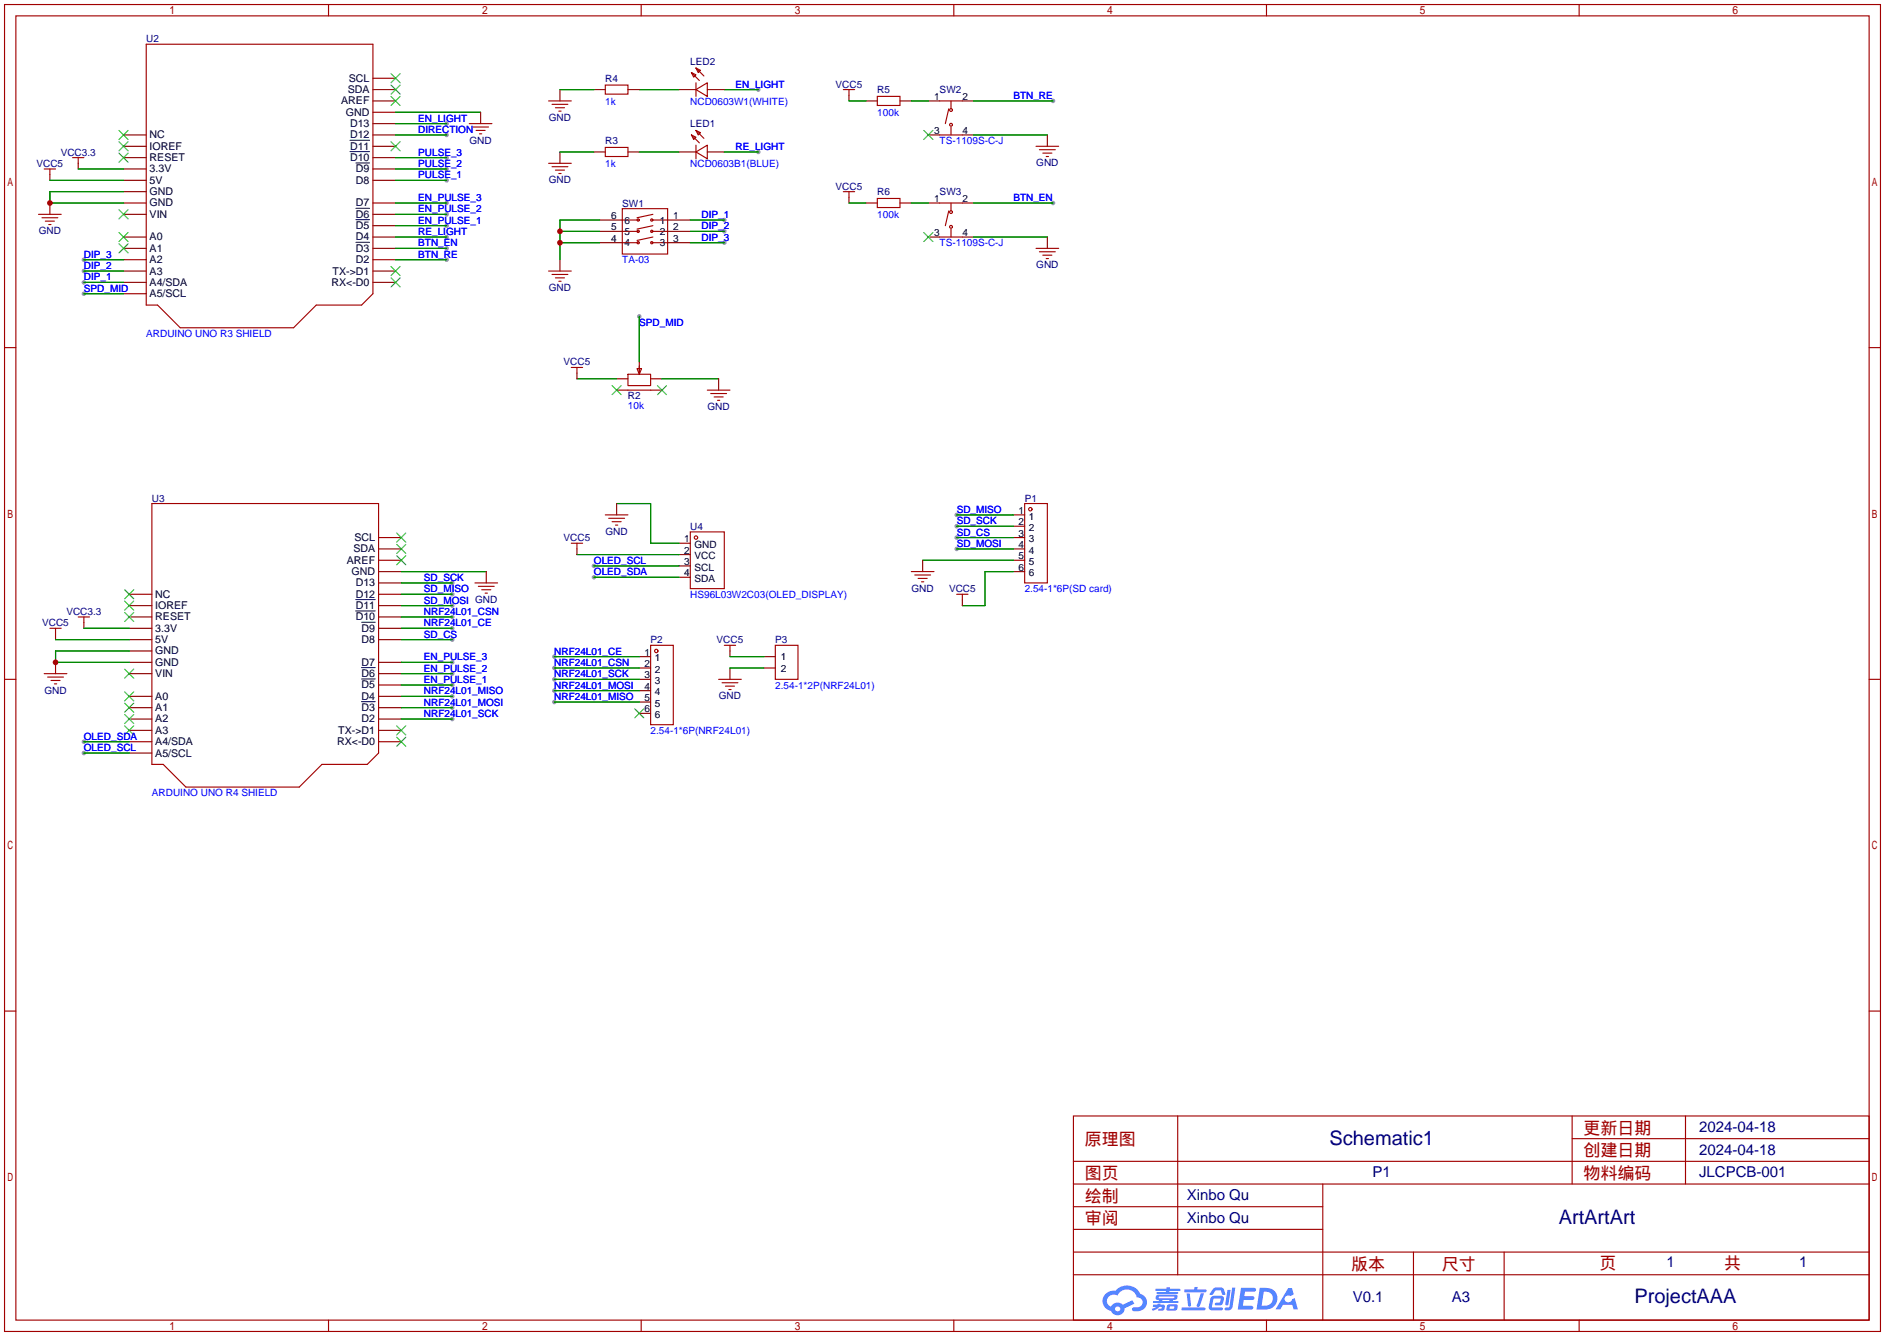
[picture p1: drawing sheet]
<svg xmlns="http://www.w3.org/2000/svg" width="422mm" height="299mm" viewBox="0 0 422 299" stroke-linecap="round" stroke-linejoin="round" font-family="sans-serif">
<g fill="#999">
<circle cx="18.8" cy="58.2" r=".51"/>
<circle cx="18.8" cy="60.7" r=".51"/>
<circle cx="18.8" cy="63.2" r=".51"/>
<circle cx="18.8" cy="65.8" r=".51"/>
<circle cx="100.1" cy="27.7" r=".51"/>
<circle cx="100.1" cy="30.2" r=".51"/>
<circle cx="100.1" cy="35.3" r=".51"/>
<circle cx="100.1" cy="37.8" r=".51"/>
<circle cx="100.1" cy="40.4" r=".51"/>
<circle cx="100.1" cy="45.5" r=".51"/>
<circle cx="100.1" cy="48" r=".51"/>
<circle cx="100.1" cy="50.5" r=".51"/>
<circle cx="100.1" cy="53.1" r=".51"/>
<circle cx="100.1" cy="55.6" r=".51"/>
<circle cx="100.1" cy="58.2" r=".51"/>
<circle cx="101.3" cy="130.6" r=".51"/>
<circle cx="101.3" cy="133.1" r=".51"/>
<circle cx="101.3" cy="143.3" r=".51"/>
<circle cx="101.3" cy="148.3" r=".51"/>
<circle cx="101.3" cy="150.9" r=".51"/>
<circle cx="101.3" cy="153.4" r=".51"/>
<circle cx="101.3" cy="135.6" r=".51"/>
<circle cx="18.8" cy="166.1" r=".51"/>
<circle cx="18.8" cy="168.7" r=".51"/>
<circle cx="101.3" cy="138.2" r=".51"/>
<circle cx="101.3" cy="140.7" r=".51"/>
<circle cx="101.3" cy="156" r=".51"/>
<circle cx="101.3" cy="158.5" r=".51"/>
<circle cx="101.3" cy="161" r=".51"/>
<circle cx="143.3" cy="70.9" r=".51"/>
<circle cx="162.3" cy="49.3" r=".51"/>
<circle cx="162.3" cy="51.8" r=".51"/>
<circle cx="162.3" cy="54.4" r=".51"/>
<circle cx="169.9" cy="34" r=".51"/>
<circle cx="169.9" cy="20.1" r=".51"/>
<circle cx="236" cy="22.6" r=".51"/>
<circle cx="236" cy="45.5" r=".51"/>
<circle cx="133.1" cy="129.3" r=".51"/>
<circle cx="133.1" cy="126.7" r=".51"/>
<circle cx="214.4" cy="115.3" r=".51"/>
<circle cx="214.4" cy="117.9" r=".51"/>
<circle cx="214.4" cy="120.4" r=".51"/>
<circle cx="214.4" cy="122.9" r=".51"/>
<circle cx="124.2" cy="147.1" r=".51"/>
<circle cx="124.2" cy="149.6" r=".51"/>
<circle cx="124.2" cy="152.1" r=".51"/>
<circle cx="124.2" cy="154.7" r=".51"/>
<circle cx="124.2" cy="157.2" r=".51"/>
</g>
<g fill="none" stroke="#a10000" stroke-width=".25">
<path d="M1 1h420.4v297.2h-420.4zM3.6 3.6h415.2v292.1h-415.2zM73.6 1v2.6M143.7 1v2.6M213.7 1v2.6M283.8 1v2.6M353.9 1v2.6M1 77.9h2.6M418.8 77.9h2.6M1 152.1h2.6M418.8 152.1h2.6M1 226.4h2.6"/>
<path d="M418.8 226.4h2.6M240.5 249.9h178.3v45.8h-178.3zM263.9 249.9v35.6M352.3 249.9v15.3M352.3 255h66.5M377.7 249.9v15.3M240.5 270.3h55.9M240.5 265.2h178.3M240.5 275.3h55.9M240.5 260.1h178.3M296.4 265.2v30.5M73.6 295.7v2.5"/>
<path d="M143.7 295.7v2.5M213.7 295.7v2.5M240.5 285.5h178.3M240.5 280.4h178.3M283.8 295.7v2.5M316.7 280.4v15.3M337.1 280.4v15.3M353.9 295.7v2.5"/>
</g>
<g fill="#5487ff">
<path d="M278.1 288.4h2.7a.48 .48 0 0 1 .7 .4 .48 .48 0 0 1-.7 .5h-1.8l-.2 1h1.9a.43 .43 0 0 1 .4 .5 .43 .43 0 0 1-.5 .4h-1.9l-.2 1.2h1.7a.45 .45 0 0 1 .6 .2 .45 .45 0 0 1-.2 .6l-3.2 .1z"/>
<path d="M288.7 288.5h.8l.4 1.4-.7 .4a.84 .84 0 0 0-1.2 .2 .84 .84 0 0 0 .3 1.2 .84 .84 0 0 0 1.1-.4l.1-.3 .6-.3 .7 2.5h-.9l-.3-1h-2.1l-.6 1h-1.1z"/>
<path d="M275.1 288.9h.7l-.5 3.2a.36 .36 0 0 1-.4 .3 .36 .36 0 0 1-.3-.4z"/>
<path d="M276.1 288.4h.7l-.6 4.3a1.13 1.13 0 0 1-1.8 .6l.2-.4 .7-.1 .2-.2z"/>
<path d="M271.8 288.7l.6-.3 1-.1a.77 .77 0 0 1 .9 .6l.3 .9-.2 .2h-.5l-.3-.9-.2-.1h-1l-.7 1h-.6z"/>
<path d="M271.4 290.5l.5-.3h1.7a.81 .81 0 0 1 .7 .5 .81 .81 0 0 1-.2 .9 .81 .81 0 0 1-.9 .8h-.7a.32 .32 0 0 1-.3-.4 .32 .32 0 0 1 .4-.3h.7l.3-.9-1.7 .1-.3 1.9h2.2a.32 .32 0 0 1 .3 .4 .32 .32 0 0 1-.4 .3h-2.3l-.4-.4-.1-.5z"/>
<path d="M264.8 292.8h5a.33 .33 0 0 1 .4 .4 .33 .33 0 0 1-.4 .3h-4.9l-.1-.2z"/>
<path d="M269.1 289.6h.7l-.6 2.1a.98 .98 0 0 1-.8 1l-.3-.3z"/>
<path d="M265.9 289.7h.7l.3 2.6a.34 .34 0 0 1-.3 .3 .34 .34 0 0 1-.4-.2z"/>
<path d="M265.4 288.8h2.2l.2-.6h.6l-.1 .6h1.8a.32 .32 0 0 1 .3 .3 .32 .32 0 0 1-.4 .3h-4.5l-.1-.1z"/>
<path d="M258.4 292.2h.9l.1-.2h.7l-.1 .2h.9l.1 .2-.1 .9-1.3 .2v-.4h.6l.1-.4a.68 .68 0 0 0-.9 .4l-1.1 .5-.2-.5 1-.4h-.8z"/>
<path d="M259 288.6h2.4l.1-.3h.7l-.1 .3h2.2l.3 .3-.3 .2h-2.2l-.1 .3h1.8l.2 .2-.2 .2h-4.5l-.1-.4h2l.1-.3h-2.3l-.1-.1z"/>
<path d="M282.3 288.4l-.7 4.9h1.6a2.5 2.5 0 0 0 3.1-2.5 2.5 2.5 0 0 0-3.1-2.4zM283.2 289.3a1.65 1.65 0 0 1 2 1.7 1.65 1.65 0 0 1-2.2 1.4h-.3z"/>
<path d="M259.1 290.2l-.1 .7 .6 .2 .1 .3h-1.3l.1 .4h5.4l.2-.2-.2-.2h-1.2l.2-.3a.7 .7 0 0 0 .8-.2 .7 .7 0 0 0 0-.9h-4.1zM259.7 290.4l3.5 .1-.2 .3h-3.2zM260.4 291.1h1.7l-.2 .3h-1.4z"/>
<path d="M261.6 292.3a1.05 1.05 0 0 0-.1 1.2 2.91 2.91 0 0 0 2.2-.2 .98 .98 0 0 0 0-1.1l-1.6-.1zM262.2 292.6h.8l.1 .3-.2 .2h-.8z"/>
<path d="M247.8 289.7a2.23 2.23 0 0 0-.6 2.3 2.23 2.23 0 0 0 1.8 1.6 1.58 1.58 0 0 0 1.7 1 1.58 1.58 0 0 0 1.3-1.6l2.2-1-.5-.8-2.1 1a1.65 1.65 0 0 0-2.6 .5 1.47 1.47 0 0 1-.8-2.1 1.47 1.47 0 0 1 2.2-.4 2.3 2.3 0 0 1 2.3-1.4 2.3 2.3 0 0 1 2.1 1.8 1.12 1.12 0 0 1 1.3 1 1.12 1.12 0 0 1-1.2 1.2h-.7a.45 .45 0 0 0-.5 .3 .45 .45 0 0 0 .4 .6 2.21 2.21 0 0 0 2.2-.6 2.21 2.21 0 0 0 .5-2.3 2.13 2.13 0 0 0-1.3-1 3.3 3.3 0 0 0-5.5-.7l-1.2 .1zM249.9 293.2a.57 .57 0 0 1 1.1 0 .57 .57 0 0 1-1.1 0z"/>
</g>
<g fill="none" stroke="#a10000" stroke-width=".25">
<path d="M32.8 9.9h50.8v55.9l-2.6 2.5h-10.1l-5.1 5.1h-25.4l-5.1-5.1h-2.5zM135.6 19.1h5.1v2h-5.1zM154.9 16.3l1.1 .5-.6 .5zM154.9 16.3l1.8 1.7M156 15.2l1 .5-.5 .6zM156 18.5v3.1M156 15.2l1.7 1.8M9.9 37.8h2.5M11.2 37.8v1.3M16.3 35.3h2.5M17.5 35.3v1.3M105.2 27.7h5"/>
<path d="M105.9 28.4h3.6M106.7 29.2h2M107.4 30h.5M122.9 36.6h5.1M122.9 22.6h5.1M123.7 37.3h3.6M123.7 23.4h3.6M124.5 38.1h2M124.5 24.1h2M125.2 38.9h.5M125.2 24.9h.5M135.6 33h5.1v2.1h-5.1z"/>
<path d="M154.9 30.2l1.1 .5-.6 .5zM154.9 30.2l1.8 1.8M156 34l2.5-1.5v3.1zM156 29.2l1 .5-.5 .5zM156 20.1l2.5-1.6v3.1zM156 29.2l1.7 1.8M156 32.5v3.1M189 20.1h2.5M190.2 20.1v1.2M196.6 21.6h5.1v2h-5.1zM210.6 22.6h5M210.6 30.2h5"/>
<path d="M212.6 24.4l-.8 3.3M213.1 22.6v1.8M213.1 28.4v1.8M232.2 32.8h5M232.9 33.5h3.6M233.7 34.3h2M234.4 35.1h.5M8.6 48h5.1M9.4 48.8h3.6M10.2 49.5h2M10.9 50.3h.5M139.4 46.7h10.2v10.2h-10.2z"/>
<path d="M139.4 54.4h3.6M139.4 51.8h3.6M139.4 49.3h3.6M146 54.4h3.6M146 51.8h3.6M146 49.3h3.6M146.3 53.1l-3.6 .7M146.3 50.5l-3.6 .8M146.3 48l-3.6 .8M189 42.9h2.5M190.2 42.9v1.3M196.6 44.5h5.1v2h-5.1z"/>
<path d="M210.6 53.1h5M210.6 45.5h5M212.6 47.2l-.8 3.3M213.1 45.5v1.7M213.1 51.3v1.8M232.2 55.6h5M232.9 56.4h3.6M233.7 57.2h2M234.4 57.9h.5M122.9 60.7h5.1M123.7 61.5h3.6M124.5 62.2h2"/>
<path d="M125.2 63h.5M128 82.3h2.6M129.3 82.3v1.3M140.7 83.8h5.1v2.6h-5.1zM140.7 87.4h5.1M142.7 82.6h1.1l-.5 1.2zM143.3 82v1.3M158.5 87.4h5.1M159.3 88.1h3.5M160 88.9h2.1M160.8 89.7h.5M34 112.8h50.8v55.9l-2.5 2.5h-10.2l-5 5.1h-25.4l-5.1-5.1h-2.6z"/>
<path d="M135.6 115.3h5.1M136.4 116.1h3.6M137.2 116.8h2M137.9 117.6h.5M154.7 119.1h7.6v12.7h-7.6zM229.6 112.8h5.1v17.8h-5.1zM17.5 138.2h2.6M18.8 138.2v1.2M106.4 130.6h5.1M107.2 131.3h3.5M107.9 132.1h2.1M108.7 132.8h.5"/>
<path d="M128 121.7h2.6M129.3 121.7v1.2M204.2 128h5.1M205 128.8h3.5M205.7 129.5h2.1M206.5 130.3h.5M214.4 133.1h2.5M215.6 133.1v1.3M9.9 150.9h5.1M10.7 151.6h3.5M11.2 140.7h2.5M11.4 152.4h2.1"/>
<path d="M12.2 153.2h.5M12.4 140.7v1.3M145.8 144.5h5.1v17.8h-5.1zM161 152.1h5.1M161.8 152.9h3.6M162.3 144.5h2.5M162.6 153.7h2M163.3 154.4h.5M163.6 144.5v1.3M173.7 144.5h5.1v7.6h-5.1z"/>
<circle cx="213.1" cy="24.6" r=".32"/>
<circle cx="213.1" cy="27.9" r=".32"/>
<circle cx="143" cy="49.3" r=".25"/>
<circle cx="143" cy="54.4" r=".25"/>
<circle cx="143" cy="51.8" r=".25"/>
<circle cx="146" cy="49.3" r=".25"/>
<circle cx="146" cy="51.8" r=".25"/>
<circle cx="146" cy="54.4" r=".25"/>
<circle cx="213.1" cy="47.5" r=".32"/>
<circle cx="213.1" cy="50.8" r=".32"/>
<circle cx="230.9" cy="114" r=".38"/>
<circle cx="156" cy="120.4" r=".38"/>
<circle cx="147.1" cy="145.8" r=".38"/>
</g>
<g fill="none" stroke="#870000" stroke-width=".25">
<path d="M83.6 17.5h5M11.2 39.1v1.3M17.5 36.6v1.2M27.7 37.8h5.1M27.7 35.3h5.1M27.7 32.8h5.1M27.7 30.2h5.1M83.6 37.8h5M83.6 35.3h5M83.6 32.8h5M83.6 30.2h5M83.6 27.7h5"/>
<path d="M83.6 25.1h5M83.6 22.6h5M83.6 20.1h5M107.7 25.1v2.6M125.5 20.1v2.5M125.5 34v2.6M133.1 20.1h2.5M133.1 34h2.5M140.7 20.1h2.6M140.7 34h2.6M152.1 20.1h3.9M152.1 34h3.9"/>
<path d="M158.5 20.1h3.8M158.5 34h3.8M190.2 21.3v1.3M194.1 22.6h2.5M201.7 22.6h2.5M208 30.2h2.6M208 22.6h2.6M215.6 30.2h2.6M215.6 22.6h2.6M234.7 30.2v2.6M11.2 45.5v2.5M27.7 58.2h5.1"/>
<path d="M27.7 55.6h5.1M27.7 53.1h5.1M27.7 48h5.1M27.7 45.5h5.1M27.7 40.4h5.1M27.7 42.9h5.1M83.6 58.2h5M83.6 55.6h5M83.6 53.1h5M83.6 50.5h5M83.6 48h5M83.6 45.5h5"/>
<path d="M83.6 40.4h5M125.5 58.2v2.5M134.4 49.3h5M134.4 51.8h5M134.4 54.4h5M149.6 49.3h5.1M149.6 51.8h5.1M149.6 54.4h5.1M190.2 44.2v1.3M194.1 45.5h2.5M201.7 45.5h2.5M208 53.1h2.6"/>
<path d="M208 45.5h2.6M215.6 53.1h2.6M215.6 45.5h2.6M234.7 53.1v2.5M27.7 63.2h5.1M27.7 60.7h5.1M27.7 65.8h5.1M83.6 63.2h5M83.6 60.7h5M129.3 83.6v1.2M138.2 84.8h2.5M138.2 87.4h2.5"/>
<path d="M143.3 81v2.6M145.8 84.8h2.5M145.8 87.4h2.5M161 84.8v2.6M138.2 112.8v2.5M227.1 115.3h2.5M227.1 117.9h2.5M18.8 139.4v1.3M29 138.2h5M29 135.6h5M29 133.1h5M84.8 138.2h5.1"/>
<path d="M84.8 135.6h5.1M84.8 133.1h5.1M84.8 130.6h5.1M84.8 128h5.1M84.8 125.5h5.1M84.8 122.9h5.1M84.8 120.4h5.1M109 128v2.6M129.3 122.9v1.3M152.1 121.7h2.6M152.1 124.2h2.6M152.1 126.7h2.6"/>
<path d="M152.1 129.3h2.6M206.8 125.5v2.5M215.6 134.4v1.2M227.1 128h2.5M227.1 125.5h2.5M227.1 122.9h2.5M227.1 120.4h2.5M12.4 142v1.3M12.4 148.3v2.6M29 158.5h5M29 156h5M29 150.9h5"/>
<path d="M29 148.3h5M29 143.3h5M29 140.7h5M29 145.8h5M84.8 158.5h5.1M84.8 156h5.1M84.8 153.4h5.1M84.8 150.9h5.1M84.8 148.3h5.1M84.8 143.3h5.1M84.8 140.7h5.1M143.3 147.1h2.5"/>
<path d="M143.3 149.6h2.5M143.3 152.1h2.5M143.3 154.7h2.5M143.3 157.2h2.5M143.3 159.8h2.5M163.6 145.8v1.3M163.6 149.6v2.5M171.2 147.1h2.5M171.2 149.6h2.5M29 166.1h5M29 163.6h5M29 161h5"/>
<path d="M29 168.7h5M84.8 166.1h5.1M84.8 163.6h5.1M84.8 161h5.1"/>
</g>
<g fill="none" stroke="#3c3" stroke-width=".25">
<path d="M87.6 19.1l2.1 2M87.6 16.5l2.1 2M89.7 19.1l-2.1 2M89.7 16.5l-2.1 2M26.7 34.3l2 2M26.7 31.8l2 2M26.7 29.2l2 2M28.7 34.3l-2 2M28.7 31.8l-2 2M28.7 29.2l-2 2M87.6 31.8l2.1 2M87.6 21.6l2.1 2"/>
<path d="M89.7 31.8l-2.1 2M89.7 21.6l-2.1 2M207 29.2l2 2M209 29.2l-2 2M26.7 54.6l2 2M26.7 52.1l2 2M26.7 47l2 2M28.7 54.6l-2 2M28.7 52.1l-2 2M28.7 47l-2 2M87.6 59.7l2.1 2M89.7 59.7l-2.1 2"/>
<path d="M207 52.1l2 2M209 52.1l-2 2M87.6 62.2l2.1 2.1M89.7 62.2l-2.1 2.1M137.2 86.4l2 2M139.2 86.4l-2 2M147.3 86.4l2.1 2M149.4 86.4l-2.1 2M88.9 119.4l2 2M90.9 119.4l-2 2M27.9 137.2l2.1 2M27.9 134.6l2.1 2.1"/>
<path d="M27.9 132.1l2.1 2M30 137.2l-2.1 2M30 134.6l-2.1 2.1M30 132.1l-2.1 2M88.9 124.5l2 2M88.9 121.9l2 2.1M90.9 124.5l-2 2M90.9 121.9l-2 2.1M27.9 157.5l2.1 2M27.9 154.9l2.1 2.1M27.9 149.9l2.1 2M30 157.5l-2.1 2"/>
<path d="M30 154.9l-2.1 2.1M30 149.9l-2.1 2M142.2 158.7l2.1 2.1M144.3 158.7l-2.1 2.1M27.9 162.6l2.1 2M27.9 160l2.1 2.1M30 162.6l-2.1 2M30 160l-2.1 2.1M88.9 165.1l2 2M88.9 162.6l2 2M90.9 165.1l-2 2M90.9 162.6l-2 2"/>
</g>
<path d="M78.4 34h4.4M78.4 31.4h4.4M79.8 36.5h3M79.8 54.3h3M79.8 49.2h3M79.8 46.7h3M79.7 136.8h4.4M79.7 134.3h4.4M81 139.4h3.1M81 157.1h3.1M81 152.1h3.1M81 149.5h3.1" fill="none" stroke="#000" stroke-width=".22"/>
<g fill="none" stroke="#008700" stroke-width=".25">
<path d="M17.5 37.8h10.2M88.6 37.8h11.5M88.6 25.1h19.1M88.6 27.7h11.5M88.6 30.2h11.5M88.6 35.3h11.5M125.5 34h7.6M125.5 20.1h7.6M143.3 34h8.8M143.3 20.1h8.8M162.3 34h7.6M162.3 20.1h7.6"/>
<path d="M190.2 22.6h3.9M204.2 22.6h3.8M218.2 30.2h16.5M218.2 22.6h17.8M11.2 40.4h16.5M18.8 58.2h8.9M27.7 42.9h-16.5v2.6h16.5M88.6 40.4h11.5M88.6 45.5h11.5M88.6 58.2h11.5M88.6 48h11.5M88.6 50.5h11.5"/>
<path d="M88.6 53.1h11.5M88.6 55.6h11.5M125.5 51.8h8.9M125.5 54.4h8.9M134.4 49.3h-8.9v8.9M154.7 49.3h7.6M154.7 51.8h7.6M154.7 54.4h7.6M190.2 45.5h3.9M204.2 45.5h3.8M218.2 45.5h17.8M218.2 53.1h16.5"/>
<path d="M18.8 60.7h8.9M18.8 63.2h8.9M18.8 65.8h8.9M143.3 70.9v10.1M129.3 84.8h8.9M148.3 84.8h12.7M138.2 112.8h7.6v8.9h6.3M214.4 115.3h12.7M214.4 117.9h12.7M89.9 128h19.1M89.9 130.6h11.4M89.9 133.1h11.4"/>
<path d="M89.9 135.6h11.4M89.9 138.2h11.4M129.3 124.2h22.8M133.1 129.3h19M133.1 126.7h19M206.8 125.5h20.3M214.4 120.4h12.7M214.4 122.9h12.7M227.1 128h-6.4v7.6h-5.1M12.4 143.3h16.6M18.8 140.7h10.2M29 145.8h-16.6v2.5h16.6"/>
<path d="M89.9 140.7h11.4M89.9 143.3h11.4M89.9 148.3h11.4M89.9 150.9h11.4M89.9 153.4h11.4M89.9 156h11.4M89.9 158.5h11.4M124.2 147.1h19.1M124.2 149.6h19.1M124.2 152.1h19.1M124.2 154.7h19.1M124.2 157.2h19.1"/>
<path d="M163.6 147.1h7.6M163.6 149.6h7.6M18.8 166.1h10.2M18.8 168.7h10.2M89.9 161h11.4"/>
</g>
<g fill="#c00">
<circle cx="11.2" cy="45.5" r=".63"/>
<circle cx="12.4" cy="148.3" r=".63"/>
<circle cx="125.5" cy="54.4" r=".63"/>
<circle cx="125.5" cy="51.8" r=".63"/>
</g>
<g font-size="4.5" fill="#000080">
<text x="297.9" y="256.4">Schematic1</text>
<text x="349.3" y="274.1">ArtArtArt</text>
<text x="366.2" y="291.9">ProjectAAA</text>
</g>
<g font-size="3.8" fill="#a00000">
<text x="243.1" y="256.4">原理图</text>
<text x="354.8" y="253.9">更新日期</text>
<text x="354.8" y="259">创建日期</text>
<text x="243.1" y="269.1">绘制</text>
<text x="243.1" y="264">图页</text>
<text x="354.8" y="264">物料编码</text>
<text x="243.1" y="274.2">审阅</text>
<text x="302.8" y="284.4">版本</text>
<text x="323.1" y="284.4">尺寸</text>
<text x="358.4" y="284.1">页</text>
<text x="386.3" y="284.1">共</text>
</g>
<g font-size="3.4" fill="#000080">
<text x="380.7" y="253.5">2024-04-18</text>
<text x="307.6" y="263.6">P1</text>
<text x="380.7" y="258.6">2024-04-18</text>
<text x="380.7" y="263.6">JLCPCB-001</text>
<text x="265.9" y="268.7">Xinbo Qu</text>
<text x="265.9" y="273.8">Xinbo Qu</text>
<text x="373.5" y="283.7">1</text>
<text x="403.2" y="283.7">1</text>
<text x="303.1" y="291.6">V0.1</text>
<text x="325.3" y="291.6">A3</text>
</g>
<g font-size="2.4">
<text x="76.5" y="23.4">AREF</text>
<text x="77.9" y="20.8">SDA</text>
<text x="78.2" y="18.3">SCL</text>
<text x="77.5" y="25.9">GND</text>
<text x="78.4" y="28.5">D13</text>
<text x="33.5" y="33.5">IOREF</text>
<text x="33.5" y="31">NC</text>
<text x="78.4" y="33.5">D11</text>
<text x="78.4" y="31">D12</text>
<text x="33.5" y="41.2">5V</text>
<text x="33.5" y="38.6">3.3V</text>
<text x="33.5" y="36.1">RESET</text>
<text x="78.4" y="36.1">D10</text>
<text x="79.8" y="41.2">D8</text>
<text x="79.8" y="38.6">D9</text>
<text x="33.5" y="46.2">GND</text>
<text x="33.5" y="43.7">GND</text>
<text x="79.8" y="46.2">D7</text>
<text x="33.5" y="53.9">A0</text>
<text x="33.5" y="48.8">VIN</text>
<text x="79.8" y="53.9">D4</text>
<text x="79.8" y="51.3">D5</text>
<text x="79.8" y="48.8">D6</text>
<text x="33.5" y="58.9">A2</text>
<text x="33.5" y="56.4">A1</text>
<text x="79.8" y="58.9">D2</text>
<text x="79.8" y="56.4">D3</text>
<text x="33.5" y="64">A4/SDA</text>
<text x="33.5" y="61.5">A3</text>
<text x="74.3" y="64">RX&lt;-D0</text>
<text x="74.5" y="61.5">TX-&gt;D1</text>
<text x="33.5" y="66.6">A5/SCL</text>
<text x="79.2" y="123.7">SDA</text>
<text x="79.4" y="121.2">SCL</text>
<text x="77.7" y="126.2">AREF</text>
<text x="78.8" y="128.8">GND</text>
<text x="79.7" y="131.3">D13</text>
<text x="34.8" y="136.4">IOREF</text>
<text x="34.8" y="133.9">NC</text>
<text x="79.7" y="136.4">D11</text>
<text x="79.7" y="133.9">D12</text>
<text x="34.8" y="141.5">3.3V</text>
<text x="34.8" y="138.9">RESET</text>
<text x="79.7" y="138.9">D10</text>
<text x="81" y="141.5">D9</text>
<text x="34.8" y="149.1">GND</text>
<text x="34.8" y="146.6">GND</text>
<text x="34.8" y="144">5V</text>
<text x="81" y="149.1">D7</text>
<text x="81" y="144">D8</text>
<text x="34.8" y="151.6">VIN</text>
<text x="81" y="154.2">D5</text>
<text x="81" y="151.6">D6</text>
<text x="34.8" y="161.8">A2</text>
<text x="34.8" y="159.3">A1</text>
<text x="34.8" y="156.7">A0</text>
<text x="81" y="161.8">D2</text>
<text x="81" y="159.3">D3</text>
<text x="81" y="156.7">D4</text>
<text x="34.8" y="166.9">A4/SDA</text>
<text x="34.8" y="164.3">A3</text>
<text x="75.5" y="166.9">RX&lt;-D0</text>
<text x="75.8" y="164.3">TX-&gt;D1</text>
<text x="34.8" y="169.4">A5/SCL</text>
</g>
<g font-size="2.2" fill="#000080">
<text x="32.8" y="9.5">U2</text>
<text x="154.7" y="14.5">LED2</text>
<text x="135.6" y="18.3">R4</text>
<text x="187.3" y="19.6">VCC5</text>
<text x="196.6" y="20.9">R5</text>
<text x="210.6" y="20.9">SW2</text>
<text x="123" y="27.1">GND</text>
<text x="154.7" y="28.5">LED1</text>
<text x="13.6" y="34.9">VCC3.3</text>
<text x="105.2" y="32.2">GND</text>
<text x="135.6" y="32.3">R3</text>
<text x="8.2" y="37.4">VCC5</text>
<text x="123" y="41.1">GND</text>
<text x="232.2" y="37.2">GND</text>
<text x="139.4" y="46.3">SW1</text>
<text x="187.3" y="42.5">VCC5</text>
<text x="196.6" y="43.7">R6</text>
<text x="210.6" y="43.7">SW3</text>
<text x="8.7" y="52.5">GND</text>
<text x="123" y="65.2">GND</text>
<text x="232.2" y="60.1">GND</text>
<text x="126.3" y="81.8">VCC5</text>
<text x="140.7" y="89.5">R2</text>
<text x="158.5" y="91.9">GND</text>
<text x="34" y="112.3">U3</text>
<text x="229.6" y="112.3">P1</text>
<text x="135.7" y="119.8">GND</text>
<text x="154.7" y="118.7">U4</text>
<text x="126.3" y="121.2">VCC5</text>
<text x="14.9" y="137.7">VCC3.3</text>
<text x="204.3" y="132.5">GND</text>
<text x="212.7" y="132.6">VCC5</text>
<text x="9.5" y="140.3">VCC5</text>
<text x="145.8" y="144.1">P2</text>
<text x="160.6" y="144.1">VCC5</text>
<text x="173.7" y="144.1">P3</text>
<text x="10" y="155.4">GND</text>
<text x="161.1" y="156.6">GND</text>
</g>
<g font-size="2.2" fill="#00f">
<text x="135.6" y="23.4">1k</text>
<text x="154.7" y="23.4">NCD0603W1(WHITE)</text>
<text x="164.8" y="19.6">EN_LIGHT</text>
<text x="227.1" y="22.2">BTN_RE</text>
<text x="93.7" y="27.2">EN_LIGHT</text>
<text x="93.7" y="29.8">DIRECTION</text>
<text x="196.6" y="26">100k</text>
<text x="93.7" y="34.9">PULSE_3</text>
<text x="164.8" y="33.6">RE_LIGHT</text>
<text x="210.6" y="32.3">TS-1109S-C-J</text>
<text x="93.7" y="37.4">PULSE_2</text>
<text x="93.7" y="39.9">PULSE_1</text>
<text x="135.6" y="37.4">1k</text>
<text x="154.7" y="37.4">NCD0603B1(BLUE)</text>
<text x="93.7" y="45">EN_PULSE_3</text>
<text x="93.7" y="47.6">EN_PULSE_2</text>
<text x="227.1" y="45">BTN_EN</text>
<text x="93.7" y="50.1">EN_PULSE_1</text>
<text x="93.7" y="52.6">RE_LIGHT</text>
<text x="157.2" y="48.8">DIP_1</text>
<text x="157.2" y="51.4">DIP_2</text>
<text x="157.2" y="53.9">DIP_3</text>
<text x="196.6" y="48.8">100k</text>
<text x="18.8" y="57.7">DIP_3</text>
<text x="93.7" y="55.2">BTN_EN</text>
<text x="93.7" y="57.7">BTN_RE</text>
<text x="139.4" y="59">TA-03</text>
<text x="210.6" y="55.2">TS-1109S-C-J</text>
<text x="18.8" y="60.3">DIP_2</text>
<text x="18.8" y="62.8">DIP_1</text>
<text x="18.8" y="65.3">SPD_MID</text>
<text x="32.8" y="75.5">ARDUINO UNO R3 SHIELD</text>
<text x="143.3" y="73">SPD_MID</text>
<text x="140.7" y="91.5">10k</text>
<text x="214.4" y="114.9">SD_MISO</text>
<text x="214.4" y="117.4">SD_SCK</text>
<text x="214.4" y="119.9">SD_CS</text>
<text x="214.4" y="122.5">SD_MOSI</text>
<text x="95" y="130.1">SD_SCK</text>
<text x="133.1" y="128.8">OLED_SDA</text>
<text x="133.1" y="126.3">OLED_SCL</text>
<text x="95" y="132.6">SD_MISO</text>
<text x="95" y="135.2">SD_MOSI GND</text>
<text x="95" y="137.7">NRF24L01_CSN</text>
<text x="154.7" y="133.9">HS96L03W2C03(OLED_DISPLAY)</text>
<text x="229.6" y="132.6">2.54-1*6P(SD card)</text>
<text x="95" y="142.8">SD_CS</text>
<text x="95" y="140.3">NRF24L01_CE</text>
<text x="95" y="147.9">EN_PULSE_3</text>
<text x="124.2" y="146.6">NRF24L01_CE</text>
<text x="124.2" y="149.2">NRF24L01_CSN</text>
<text x="95" y="150.4">EN_PULSE_2</text>
<text x="95" y="153">EN_PULSE_1</text>
<text x="95" y="155.5">NRF24L01_MISO</text>
<text x="124.2" y="151.7">NRF24L01_SCK</text>
<text x="124.2" y="154.2">NRF24L01_MOSI</text>
<text x="173.7" y="154.2">2.54-1*2P(NRF24L01)</text>
<text x="95" y="158">NRF24L01_MOSI</text>
<text x="95" y="160.6">NRF24L01_SCK</text>
<text x="124.2" y="156.8">NRF24L01_MISO</text>
<text x="18.8" y="165.7">OLED_SDA</text>
<text x="145.8" y="164.4">2.54-1*6P(NRF24L01)</text>
<text x="18.8" y="168.2">OLED_SCL</text>
<text x="34" y="178.4">ARDUINO UNO R4 SHIELD</text>
</g>
<g font-size="2.2">
<text x="209.3" y="22.4">1</text>
<text x="215.6" y="22.4">2</text>
<text x="209.3" y="30">3</text>
<text x="215.6" y="30">4</text>
<text x="209.3" y="45.3">1</text>
<text x="215.6" y="45.3">2</text>
<text x="136.9" y="51.6">5</text>
<text x="136.9" y="49.1">6</text>
<text x="140" y="52.6">5</text>
<text x="140" y="50.1">6</text>
<text x="147.9" y="50.1">1</text>
<text x="147.9" y="52.6">2</text>
<text x="150.9" y="49.1">1</text>
<text x="150.9" y="51.6">2</text>
<text x="209.3" y="52.9">3</text>
<text x="215.6" y="52.9">4</text>
<text x="136.9" y="54.1">4</text>
<text x="140" y="55.2">4</text>
<text x="147.9" y="55.2">3</text>
<text x="150.9" y="54.1">3</text>
<text x="228.2" y="115.1">1</text>
<text x="228.2" y="117.6">2</text>
<text x="230.6" y="116.4">1</text>
<text x="230.6" y="118.9">2</text>
<text x="153.3" y="121.5">1</text>
<text x="153.3" y="124">2</text>
<text x="155.6" y="122.7">GND</text>
<text x="155.6" y="125.3">VCC</text>
<text x="228.2" y="120.2">3</text>
<text x="228.2" y="122.7">4</text>
<text x="228.2" y="125.3">5</text>
<text x="230.6" y="121.5">3</text>
<text x="230.6" y="124">4</text>
<text x="153.3" y="126.5">3</text>
<text x="153.3" y="129.1">4</text>
<text x="155.6" y="127.8">SCL</text>
<text x="155.6" y="130.3">SDA</text>
<text x="228.2" y="127.8">6</text>
<text x="230.6" y="126.5">5</text>
<text x="230.6" y="129.1">6</text>
<text x="144.4" y="146.9">1</text>
<text x="144.4" y="149.4">2</text>
<text x="146.7" y="148.1">1</text>
<text x="175" y="147.9">1</text>
<text x="144.4" y="151.9">3</text>
<text x="144.4" y="154.5">4</text>
<text x="146.7" y="150.7">2</text>
<text x="146.7" y="153.2">3</text>
<text x="146.7" y="155.7">4</text>
<text x="175" y="150.4">2</text>
<text x="144.4" y="157">5</text>
<text x="144.4" y="159.6">6</text>
<text x="146.7" y="158.3">5</text>
<text x="146.7" y="160.8">6</text>
</g>
</svg>
